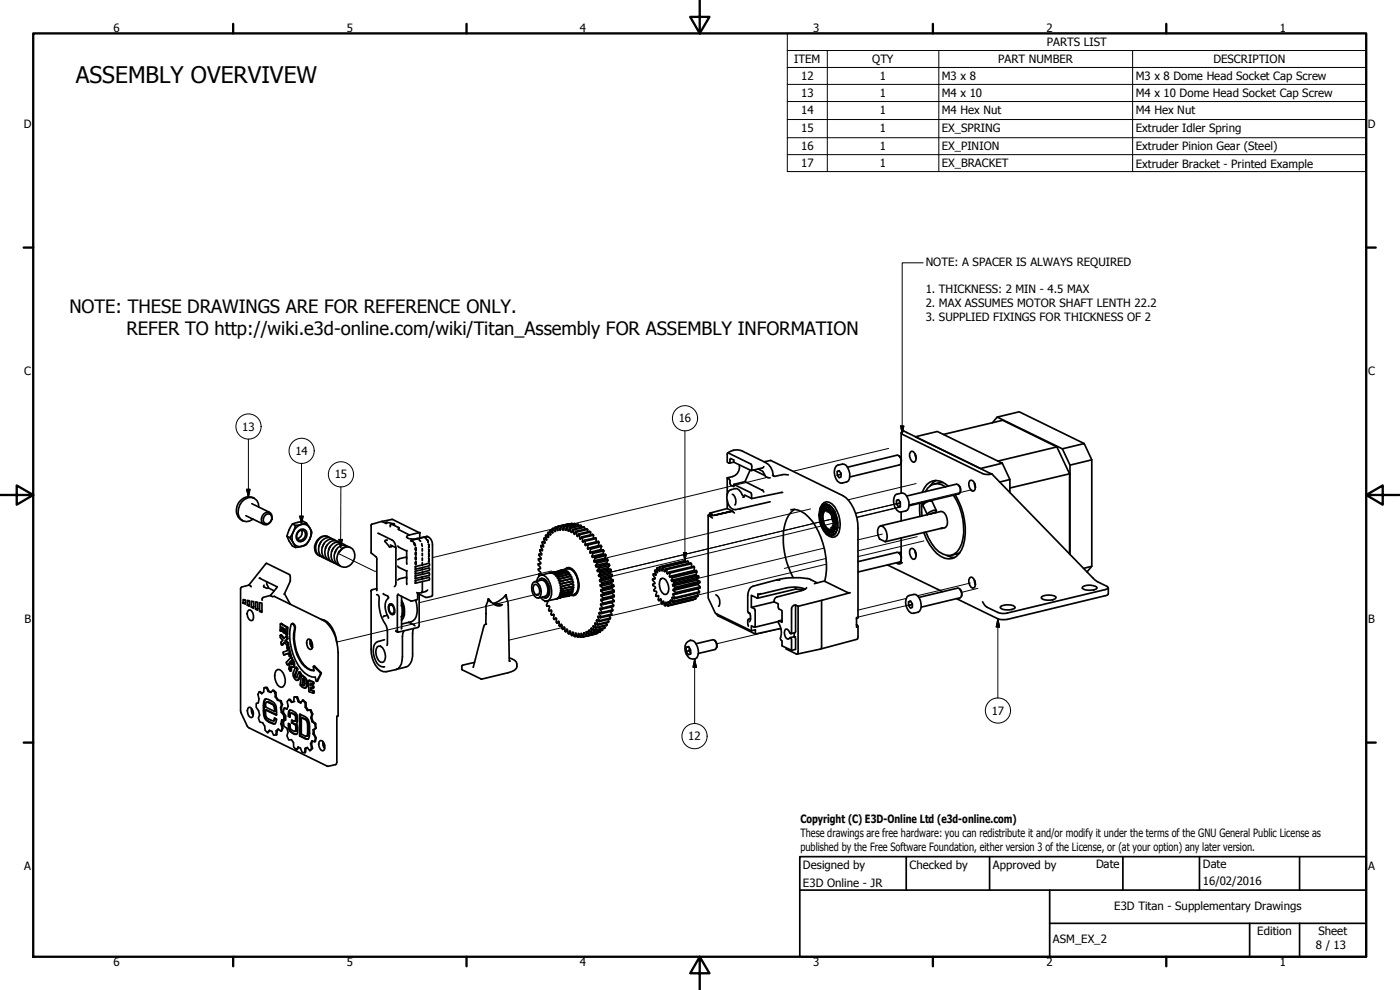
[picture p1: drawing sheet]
<svg xmlns="http://www.w3.org/2000/svg" width="420mm" height="297mm" viewBox="0 0 420 297" stroke-linecap="round" stroke-linejoin="round" font-family="sans-serif">
<!-- layer: Tweak Trail (ISO) -->
<g fill="none" stroke="#000" stroke-width=".3">
<path d="M266.7 134.5l-28.7 6.9M165.7 158.7l-35.9 8.6M230.2 143.2l-57.7 13.9M243.3 152.7l-61.8 14.8M250.1 157l-66.5 15.9M270.2 150.9l-13.4 3.1M270.3 152.1l-13.2 3.2M270.4 152l-13.3 3.2M274 151.2l-1.2 .4M275 145.1l-20.5 4.9M291.7 146.9l-18.8 4.5M100.6 165.6h.1"/>
<path d="M101.5 166l11 5.4 .6-.1M161.9 178.1l-60.8 14.5M165.5 171.3l-39.7 9.5M182.9 171.8l67.1-16.1zM247.4 164.5l-37.9 9M247.9 167.6l-12.5 2.9M248 169.3l-65.1 15.5M264.8 160.3l-7.3 1.7M272 179.6l-14.5 3.5M275.3 161l-17.8 4.3M277.3 162.3l-19.8 4.7M291.2 174.9l-15.9 3.8"/>
<path d="M293.5 176.5l-4.9 1.2M168.9 188.3l-16.2 3.8M234.3 188.6l-19.2 4.6M273.8 181.3l-16.3 3.9"/>
</g>
<!-- layer: Visible (ISO) -->
<g fill="none" stroke="#000" stroke-width=".51">
<path d="M218.3 135.9l7.1 3.3 .2 .7v1.2l-5.4-2.4v-.7l-.9-.4-.2 .1-.2 1.2-.7-.2zM218.4 135.9a4.4 4.4 0 0 1 4.4-.5l6.9 3.3a5.2 5.2 0 0 1 2.5 4M220 135.1h.2M220.2 138.7l-1.3 .3M221.9 139.5a3.3 3.3 0 0 1-3.7 3.9M229.4 138.5l1.9-.3 21.6 10.5a11.6 11.6 0 0 1 4.6 9.8v26.9l-.5 .2M269.8 136.8a1.77 1.77 0 0 1 .6 2.3M270.4 129.8l.9-.5 26.4 12.9-1.5 .2-1.3-.3-24.1-11.8zM270.4 129.9v7.8M270.4 138.9v9.1M273.2 135.6l.4-.2a2.14 2.14 0 0 1 .9 3.2 1.47 1.47 0 0 1-1.5-1.6zM274.6 136.2l.4 1.3"/>
<path d="M274.7 131l6.6-1.5 19.5 9.5-6.5 1.6zM274.8 136.4l.1 .7M283.1 130.4l17.8-4.3 16.3 8 3.8 8.1v24M297.8 126.9l1.5-1.8 19.5 9.6 2.3 4.9v26.8M299.3 125.1l6.6-1.5 19.5 9.5M300.8 139l2.3 4.9-3.1 .7M317.2 134.1l-17.7 4.3M318.8 134.7l6.6-1.6 2.3 4.9M321.1 139.6l6.6-1.6v31.9l-2.5 .6M73.8 154.7l5.4 2.6M75.6 151.1l5.3 2.6M76.2 149.5a3.8 3.8 0 0 0-4.8 1.8 3.8 3.8 0 0 0 1.5 5"/>
<path d="M77.7 152.1a2.59 2.59 0 0 0-1.3-2.6 2.59 2.59 0 0 0-2.9 .3 4.3 4.3 0 0 0-1.2 6 2.68 2.68 0 0 0 3.6 0M79.1 154.2a1.47 1.47 0 0 1 2-.3 1.47 1.47 0 0 1 .5 1.9 1.79 1.79 0 0 1-2.8 1.2 2.12 2.12 0 0 1 .3-2.8zM79.4 154.8l.5-.5 .7-.1 .6 .2a1.71 1.71 0 0 1 .2 1.8 1.71 1.71 0 0 1-1.7 .9 1.46 1.46 0 0 1-.3-2.3zM87.8 157.2l.8 .5M88.6 157.7l3.3-.8 .6 .8a3.1 3.1 0 0 1 .5 4l-.5 .8a3.3 3.3 0 0 1-2.8 1.6l-1.1 .2-1.6-3a9.1 9.1 0 0 0 1.6-3.6zM89 158.2a2.43 2.43 0 0 1 2.9-.8 2.43 2.43 0 0 1 1.4 2.5 3.6 3.6 0 0 1-4.3 3.9 3.5 3.5 0 0 1 0-5.6zM89.5 159.7l.5-.5h1.2a1.62 1.62 0 0 1 .2 2.1 1.62 1.62 0 0 1-2.1 .5l-.3-.7 .1-.7zM89.7 159.2a1.48 1.48 0 0 1 2-.1 1.48 1.48 0 0 1 .3 1.9 1.77 1.77 0 0 1-2.8 1 2.26 2.26 0 0 1 .5-2.8zM90.5 159.1a1.84 1.84 0 0 1-1.3 2.6M91.9 156.9l-.8-.5-3.3 .8-1.1 1.8-.6 1.9 1.7 2.9 .8 .5M111.4 157.7v8M111.7 157.2l-.4 .5"/>
<path d="M115.8 157l-1.2-.6-2.9 .9M116.1 156.7l2.1 .4M116.1 156.6l-.3 .5M117.2 157.3l-.1 .7M117.5 155.8l.3 .1M117.5 157.3l2.1 1M117.5 155.9l-2.9 .5M117.9 155.9l8 4M118.2 157.1l.2 .4M119.5 158.7l3.4 1.8M119.6 158.3l.2 .2M119.7 158.5l.1 .2"/>
<path d="M164.5 159.8l-.2 .1 .4 1.2-.2 .2-.7-.7M165.1 159.6l-.6 .2M165.2 159.1l.1 1.3-.2 .2-.6-.8M165.8 158.9l-.6 .2M165.9 158.5l-.2 .2 .2 1.1-.2 .1-.5-.8M166.6 158.4l-.7 .1M166.8 158.2h-.2l.1 1.2-.2 .1-.6-1M167.4 158v1.1l-.1 .1-.5-1M167.4 158l-.6 .2M167.6 157.9l.4 1.1M167.6 157.9l-.2 .1M168.2 157.8v1.2h-.2"/>
<path d="M168.2 158.9l-.2 .1M168.2 157.8h.3M168.5 157.8l.3 1.1M168.8 158.9h.2M169.1 157.9l-.1 1.1-.2-.1M169.1 157.9h.3M169.4 157.9l.3 1.2M169.9 159l-.2 .1M170.1 158l-.2 1.1h-.2M170.1 158l.1 .1M170.2 158.1l.4 1.2M170.8 159.2l-.2 .1"/>
<path d="M170.9 157.1v.1M170.9 157.1l-3.3 .8M170.9 157.1l-3.5 .9M170.9 158.4l-.1 1-.2-.1M170.9 158.4l.3 .1M171.2 158.5l.2 1.1M171.6 159.6h-.2M171.7 157.1l.1 .1M171.7 157.1l-3.2 .7M171.7 157.1l-3.5 .7M171.9 158.9l-.3 .9-.2-.2M171.9 158.9l.2 .1"/>
<path d="M172.1 159l.2 1.1M172.6 157.1l.1 .3M172.6 157.1l-3.2 .8M172.6 157.1l-3.5 .8M172.8 159.4l-.3 .9-.2-.2M172.8 159.4l.2 .2M173 159.6l.2 1.2M173.5 157.3l.2 .4M173.5 157.3l-3.3 .8M173.5 157.3l-3.4 .7M174.4 157.7l.2 .5M174.4 157.7l-3.2 .8"/>
<path d="M174.4 157.7l-.2-.1-3.3 .8M175.4 158.2l.1 .6M175.4 158.2l-3.3 .8M175.4 158.2l-.3-.2-3.2 .9M176.3 158.9l.1 .7M176.3 158.9l-3.3 .7M176.3 158.9l-.2-.2-3.3 .7M177.2 159.6v.9M177.2 159.6l-3.3 .9M177.2 159.6l-.2-.2-3.3 .8M212.5 154.6v24.8l2.2 4.6 10.8 5.3M212.5 154.6l.5 .3"/>
<path d="M213 154.5v-.5l.8 .4-1.3 .2M213 154.9l.8 .5M214.4 154.6l-1.4 .3M214.4 154.6l5.3-1.3zM218.2 143.4v5M218.2 150v2.6M218.2 152.6l1.5 .7M218.2 152.6l-5.2 1.4M219.7 153.4l.7 .5M219.8 148.3a2.38 2.38 0 0 1 .7 3.2M220.2 145.3l5.1 2.5 .3 1.8M222.9 149.2l.5-.2-.6-.6a2.39 2.39 0 0 0-3-1.7 2.39 2.39 0 0 0-1.6 3.1 3.1 3.1 0 0 0 2.6 3.1l10.3-2.4"/>
<path d="M223.6 144.5l5.1 2.6 .5 .5M225.1 141.1l-1.5 3.4-3.4 .8v.7l-.9-.4-.2-.6a1.22 1.22 0 0 0-.9-1.6M226.1 141l3.6 1.7M227.5 140.7l1.4 .7 .9 1.7 1.3 .3M229.2 140l-.3 .4-3.5 .8M234.9 147.8l-9.3 1.8-2.1-1.1M236.6 142.5a6.8 6.8 0 0 0-4.1 .4l-.7-.3M237.4 153a5.5 5.5 0 0 1 5.3 2.2 23.5 23.5 0 0 1 4.9 19.3l6.8 3.3h.7l-8.5 2.3v14l-.3 .6M238.4 152.8a9.5 9.5 0 0 0-3.3 8.3 24.5 24.5 0 0 0 3 12.2M246.1 152.7a2.16 2.16 0 0 1 1.3-1.9 2.16 2.16 0 0 1 2.3 .4 8.7 8.7 0 0 1 2.1 8.6 2.15 2.15 0 0 1-1.9 1.4 2.15 2.15 0 0 1-2.1-1.1M246.1 156.2l.9 2.5M246.1 156v.2"/>
<path d="M246.1 153.5v2.5M246.1 153.5l.1 .1M246.1 153.5h.1M246.1 153.3v.1M246.1 156.2l.2 .1M246.1 153.4v.1M246.1 155.8h.1M246.1 155.8v.2M246.1 155.8l.1 .1M246.3 153.1l-.2 .2M246.3 153.1v.2M246.3 153.1h.1"/>
<path d="M246.7 151.7a1.85 1.85 0 0 1 2.9 .4 7.8 7.8 0 0 1 1.2 7.9 1.74 1.74 0 0 1-2.8 .3 7.8 7.8 0 0 1-1.8-7.9zM247 158.7l.1 .1M247.1 158.9l.9 1.2 .6 .2M247.1 151.8l-.5 .3-.5 1.2M247.1 151.6v.2M247.1 151.6a1.1 1.1 0 0 1 1.5 .1l.6 .2 1 1.4M247.1 152.4l.5-.3a2.74 2.74 0 0 1 2.7 2.1 5.8 5.8 0 0 1-.1 5.3l-.6 .4a2.71 2.71 0 0 1-2.6-2.2 5.8 5.8 0 0 1 .1-5.3zM247.1 158.8v.1M247.1 158.9l.2 .1M247.1 158.5l-.1 .2M247.1 151.8h.1M247.3 151.5v.3"/>
<path d="M247.3 158.9v.1M247.3 151.5l-.2 .1M247.5 153.3l.9-1.2a1.59 1.59 0 0 0-1.4 1.6 6.2 6.2 0 0 0 1.9 5.7l.6 .3 .6-.1M247.5 153.3l.5-.2a2.56 2.56 0 0 1 2.1 2.1 3.7 3.7 0 0 1-.4 3.5l-.5 .2a3.8 3.8 0 0 1-1.7-5.6zM247.8 153.1l.5-.3a3.6 3.6 0 0 1 2.5 4.3l-.1 .9-.4 .6-.5 .3h-.6l.1 .4M247.9 153.1a1.63 1.63 0 0 1 2.2 1 4.6 4.6 0 0 1 .2 4.4l-1 .4M247.9 152.1a4.4 4.4 0 0 0-.6 5.4 2.93 2.93 0 0 0 2.4 2.3M247.9 152.5l.1 .5M248 151.4l-.7 .1M248.2 153.5a3.2 3.2 0 0 1 1.5 4.6l-.4 .3M248.3 151.4a2.8 2.8 0 0 0-2.2 3.5 6.6 6.6 0 0 0 2.6 5.4h1.5M248.6 151.7l.1 .1"/>
<path d="M248.9 158.9l1.3 .7M248.9 151.7v.1M248.9 152.4l.1 .2M248.9 152.4l.2 .3M249.3 152.7l-1 .1M249.6 154.7l.5 2M250.1 159.2l.3 .1M250.2 153.3h.1M250.3 158.8l-.2 .5-.5 .1M250.3 153.3l.7 1.6 .1 1M250.3 158.9h.1M250.3 158.9l-.6 .1"/>
<path d="M250.3 158.8v.6M250.7 158.6l-.4 .3M250.8 140a2.64 2.64 0 0 1 3.1-.4 4.1 4.1 0 0 1 .7 4.7 2.78 2.78 0 0 1-2.6 .5 3.8 3.8 0 0 1-1.2-4.8zM251.1 155.9l.2 1-.2 1.6M251.1 158.5l-.1 .9-.7 .9M251.1 155.9l.1 .1M251.1 158.5h.1M251.2 158.4h.1M251.2 155.8l-.1 .1M251.3 141.5l.5-.3 .6 .8v1.1l-.6 .3-.5-.8zM251.9 141.3l-.6 .2M252.4 142.3l-1.1 .3"/>
<path d="M254.3 140.2l14.9-3.6a1.74 1.74 0 0 1 .7 2.9l-14.9 3.6M264.2 157.8l18.1-4.3a2.18 2.18 0 0 1 1.9 2.1 1.97 1.97 0 0 1-1.6 2.9M268.9 148.4a2.59 2.59 0 0 1 2.8-.1 4.1 4.1 0 0 1 .7 4.7 2.55 2.55 0 0 1-3.3 0 3.7 3.7 0 0 1-.2-4.6zM269 150.2l.6-.3 .6 .8v1.1l-.6 .3-.6-.9zM269.7 150l-.7 .2M270.2 151l-1.2 .2M270.4 153.7v2.6M272.1 148.8l14.9-3.5a1.74 1.74 0 0 1 .7 2.9l-14.9 3.6M276 151l.1 4M276.7 150.9v3.9M277.9 150.5l-.5 .4-.4 .6M279.3 150.2l.3 .1"/>
<path d="M280.9 144.1l-1.8 1.7M281 153.1l-1.3-2.7a2.52 2.52 0 0 0-2.7 1.3l1.3 2.7a2.97 2.97 0 0 1 2.7-1.3l-.2 .7h-.5l-1 .4M282.3 158.5l.6-.1-17.2 4.1-1.7-.8a3.3 3.3 0 0 1 0-3.8 1.71 1.71 0 0 1 2 1.6 2.86 2.86 0 0 1-.3 3M283.1 144.8l-2.7 .4M283.8 146.1a3.7 3.7 0 0 0-6.1 1.4M284.6 145.8a4.7 4.7 0 0 0-5.6-1.1l-.9 .7-1.4 2.4M286.1 148.6a18 18 0 0 1 2.5 14.6 4.2 4.2 0 0 1-4.5 3.4 7 7 0 0 1-4.5-3.5l-1.7-3.5M286.7 148.4a20.4 20.4 0 0 1 2.4 15.2 5.1 5.1 0 0 1-4.4 4.1 6.5 6.5 0 0 1-4.7-2.9l-2-3.1-.8-1.9M287.6 145.5a1.77 1.77 0 0 1 .6 2.3M291 144.3l.4-.2a2.14 2.14 0 0 1 .9 3.2 1.47 1.47 0 0 1-1.5-1.6zM292.4 144.8l.3 1.4M292.5 145.1l.2 .7"/>
<path d="M297.7 142.2l30.8 31.7 4 2.3-.2 .5-.6 .2-29.4 7a4.3 4.3 0 0 1-2.8-.1l-3.3-1.6-1.3-1.6M303.1 143.9v3.9M321 142.2l-17.9 4.2M74.7 175.6l-2.2 .5-.3 .5 .1 37.3 1.9 4 .5 .5 23.8 11.5 2.2-.5 .4-.7v-13.8h.4v-19.1a12.8 12.8 0 0 0-3.7-9.2l-15.4-7.7-.7 .1-.5-.3M74.7 175.6l.7 .5M74.7 175.6l5.3-6.6 7.1 3.6v1.8l-1.8 3.8M77.9 173.5l5.3 2.6M78.7 179.6v.5M79 179.3l-.3 .3M79.2 175.6v.5l.8 .4 .5-.1 1.8 .9M80 174.5l.1 .8 .5 1.1M81.2 178.7l-2.3 .5"/>
<path d="M83.2 176l-2 2.7M85.3 178.2v.1M85.4 178.2l1.7 3.1M86.1 160.9l.9 .4M96.3 162.5l-.5 1.3M97.3 163l-.6 1.2M98.2 163.5l-.5 1.1M98.3 161.3l-.1-.3a2.9 2.9 0 0 0-3.5 3.1 2.65 2.65 0 0 0 1.9 3M98.9 161.3a2.79 2.79 0 0 0-4.3 1.9l-.2 .7a2.57 2.57 0 0 0 1.5 2.9M99.1 163.9l-.5 1.2M99.8 161.8a2.71 2.71 0 0 0-4.1 2.1 2.91 2.91 0 0 0 1.9 3.7M100.1 164.4l-.6 1.1"/>
<path d="M100.8 162.2a2.53 2.53 0 0 0-3.9 1.6 2.97 2.97 0 0 0 1.6 4.2M101 164.8l-.5 1.2M101.7 165.7h.2a2.45 2.45 0 0 1 3.1-1.5 2.45 2.45 0 0 1 1.4 3.2 3.1 3.1 0 0 1-4.2 2.5 3.1 3.1 0 0 1-.5-4.2zM101.7 162.7a2.9 2.9 0 0 0-4.2 2.8 2.87 2.87 0 0 0 1.9 3M101.9 165.3l-.4 .6M102.6 163.1a2.65 2.65 0 0 0-4 2.2 2.86 2.86 0 0 0 1.8 3.7M103.6 163.6a2.51 2.51 0 0 0-3.9 1.5 3 3 0 0 0 1.6 4.3M104.5 164a2.53 2.53 0 0 0-3.9 1.5 2.97 2.97 0 0 0 1.5 4.3M105.1 164.3l-1.3-.2a2.9 2.9 0 0 0-2.1 1.6M111.3 165.7l.2 .4M111.6 166l1.3 1.1 .2 .5-.1 9.6M111.7 176.9l-.3 .3v17.6a7.8 7.8 0 0 0 2.8 6.4 5.5 5.5 0 0 0 5.8-1.2l.6-1.8 .2-7.3 .4-1.6"/>
<path d="M113 178.4l.5 .1 .2 .5a13.4 13.4 0 0 0 2.2 8.7l.4 1.7-.2 4.3M113.1 176.6l-1.4 .4M113.4 160l4.3 2a2.82 2.82 0 0 1 1.1 2.6v10.7l-.4 .7M115 178.1l1.4 .8 .2 .5a4.7 4.7 0 0 0 0 5.9l-.1 .2M115.7 162.2l-.1 .3 1.2 1.5M116.2 162l-.6 .2M116.6 179.2l-.1 .3M116.8 164.1h.3M117.2 163.5l1.6 .8M117.5 164h.1M117.5 164l-.5 .1M119.4 163.8l.3 .4 2.3 1.1"/>
<path d="M119.4 169.8l.3 .4 2.3 1.2M119.5 178.2l-.2 .6v10.5l.3 .4 6.1-1.6 .1-9.9M120.5 178.9v2.9l.2 .1 .1 .6M122 167.1l-2.1 .5-.5 .3M122 173.2l-2.1 .5-.5 .3M122.1 165.1v4.2M122.1 171.2v4.2M122.9 160.5l-.6 .2-.3 .5a3.3 3.3 0 0 0 3.2 .4M122.9 160.5l2.9-.7 .2 .1v1.5M123.4 162.3l.3-.2 .3 .4-.3-.1M123.4 162.3l.3 .1M124.2 162.8l.3 .3 .2 .7z"/>
<path d="M124.2 163.1l.2 .4M124.7 174.2v.8M124.7 172.8v.8M124.7 171.4v.8M124.7 170v.8M124.7 164.5v.5M124.7 165.9v.5M124.7 167.3v.5M124.7 168.7v.5M124.7 164.2l.2 .6-.1 .4zM124.8 168.5v.9zM124.8 167.1v.9z"/>
<path d="M124.8 165.6v1zM125.1 177.8l.2 .2M125.2 161.6l3.1-.6a2.31 2.31 0 0 1 1.5 2.4l-.1 15.4-1.9 .4-2.5-1.2M125.2 161.6l.1 .1M125.3 178l-.1 1.9-1.6 .4-4-1.8M125.8 161.9l.4 .5M126.6 163.1l.1 .8M126.6 177.8l-1.3 .2M126.7 174.5v2.9l-.1 .4M126.7 173.7l2.1-.5 .1 .3-.1 .5-2.1 .5M126.7 172.3l2.1-.5 .1 .3-.1 .5-2.1 .5M126.7 170.9l2.1-.5 .1 .3-.1 .5-2.1 .5"/>
<path d="M126.7 169.5l2.1-.5 .1 .3-.1 .5-2.1 .5M126.7 164.6v.7M126.7 166v.7M126.7 167.4v.8M126.7 168.8v.7M126.7 170.3v.6M126.7 171.7v.6M126.7 173.1v.6M126.7 174.5l-2 .5M126.7 173.7l-2 .5M126.7 173.1l-2 .5M126.7 172.3l-2 .5"/>
<path d="M126.7 171.7l-2 .5M126.7 170.9l-2 .5M126.7 170.3l-2 .5M126.7 169.5l-2 .5M127.6 161.2l.2 .3-.4-.4-3.8 1M127.8 161.6h.1M128.1 161.9l.4 .9-.2-.8M128.3 177l-.5 .5-1.2 .3M128.7 164.1v.1M128.7 168.3v-.8v.9M128.7 166.9v-.8v.9M128.7 165.5v-.8v.9"/>
<path d="M128.7 164.1l-.1-.9 .1 .9M151.6 178.9l.3-.4 .1 1.1M160 174.9l.4-.4a2.64 2.64 0 0 1 2 3.2l-.1 .8-.8 .9a3.1 3.1 0 0 1-1.5-4.5zM160.2 175.6l.4-.3a2.11 2.11 0 0 1 .9 3.2l-.4 .1a2.41 2.41 0 0 1-.9-3zM160.4 174.5l2-.5a2.18 2.18 0 0 1 1.9 2.2 2.38 2.38 0 0 1-.7 2.7l-2.1 .5M161 174.4l.8-1.6 .6-.3a2.98 2.98 0 0 1 2.6 2.3 5.5 5.5 0 0 1-.2 5.1l-.5 .4h-.7l-1.4-1.1M161.5 169.2v.3l.7 .7v.4l-.7 .1 .8 1.4-.6 .2 .2 .5M161.6 174.3l.4-.6a1.73 1.73 0 0 1 2.3 1.4 4 4 0 0 1-.3 4.2l-.6 .1-.6-.3M161.6 167.7l.6 1.5h-.7M161.8 166.3l-.1 .3 .7 .9-.1 .3-.7-.1M162.1 165l.4 1.5-.7-.2M162.2 172.1h.1"/>
<path d="M162.2 170.5l-.5 .2M162.2 169l-.7 .2M162.3 173.6a1.63 1.63 0 0 1 2 1.1 4.2 4.2 0 0 1 .2 4.4l-.8 .3M162.3 167.6l-.7 .1M162.4 163.7l.4 1.6-.7-.3M162.5 166.1l-.7 .2M162.7 164.8l-.6 .2M162.8 162.5l-.1 .3 .4 1.3-.7-.4M163 163.6l-.6 .1M163.3 161.5l.1 1.6-.6-.6M163.4 162.4l-.6 .1M163.8 160.6l.2 1.5-.7-.6"/>
<path d="M163.9 161.3l-.6 .2M164.5 160.5l-.7 .1M165 171.9l-2.6 .7M166.1 171.7l-1.1 .2 .7-.1M166.7 171.6l-1.2 .3 1.6-.1M166.7 171.6l2.8-.6-2.4 .8M166.7 171.6l-.6 .1M166.9 172h.7M166.9 172l.1 .1M166.9 179.7l-2.7 .6M167.1 171.8l-1.2 .3 1-.1M167.4 172.5h.1"/>
<path d="M167.5 171.4l1.6-.5-2.8 .8M167.6 172l-1.2 .4 1 .1M167.8 173h.1M167.9 179.4l-1 .3 .7-.3M168 172.4l-1.2 .4 1 .2M168 172.4l-.6 .1M168.1 171.2l-.4 .2M168.2 173.6v.1M168.3 179.1h.1M168.4 172.9l-.6 .1M168.5 172.9l-1.2 .4v.2l.9 .1M168.5 172.9l1.9-.5 .6-.1 .3 .3-1.3 .6-1.8 .4"/>
<path d="M168.5 179.1l-.6 .3M168.5 179.1l-.5 .3M168.5 174.3v.1M168.6 178.6l-.1 .1M168.7 175.1h.1M168.8 171.7l1.3-.5h-1.1l-1.9 .6M168.8 171.7l-1.2 .3M168.8 178v.1M168.8 171.7a1.55 1.55 0 0 1 1.7-.2l-1.3 .6M168.8 178.9l-1.5 .6 .6-.1M168.8 178.9l-.5 .2M168.9 171l1.5-.4a2.9 2.9 0 0 1 2.6 2.2 5.4 5.4 0 0 1-.2 5.2l-.6 .4-1.5 .3"/>
<path d="M168.9 175.9h.1M168.9 177.4v.1M169 176.6v.1M169 171.2h.1M169.2 178.4l1.9-.4 .9-.5a8.5 8.5 0 0 0-4 1v.2l.6-.1M169.2 178.4l-1.6 .7h.7M169.2 178.4l2.5-.4-.4 .4-1.2 .1M169.2 178.4l-.6 .2M169.2 172.1l-1.2 .3M169.3 172.1l1.3-.3 .3 .1-.1 .3-2.4 .7M169.4 171.4h.1M169.5 177.2l-1.4 .6 .1 .3 .6-.1"/>
<path d="M169.5 177.2l2.6-.3-.8 .6-2.5 .5M169.5 177.2l-.6 .2M169.5 178.9h.5M169.5 170.8a1.69 1.69 0 0 1 2.8 .4 6.8 6.8 0 0 1 1 6.6l-.5 .7-.7 .2-.7-.1M169.7 178.9l1.3-.2-2.9 .6M169.7 178.9l-1.2 .2M169.9 171.8v.1M170.1 178.5l1.3-.1-1.7 .5M170.1 178.5l-1.3 .4M170.3 173.9a1.3 1.3 0 0 0 1.3-.6v-.2a5.4 5.4 0 0 0-3.4 .6l-.4 .1-.2 .3 .3 .3 .6-.1M170.3 173.9l-1.8 .5-.7 .4 .3 .3h.6M170.3 173.9l1.3-.2 .3 .3-.2 .3-1.1 .4"/>
<path d="M170.3 173.9l-1.8 .4M170.3 172.3l.1 .1M170.4 178.8h.1M170.6 174.7l-1.2 .3a1.05 1.05 0 0 0-1.3 .6l.2 .3h.6M170.6 174.7l1.5-.1-.3 .5-1.1 .3M170.6 174.7l-1.9 .4M170.7 175.4l-2.6 1 .2 .2h.7M170.7 175.4l1.3-.1 .2 .3-.3 .3-1.1 .3M170.7 175.4l-1.8 .5M170.7 173h.1M170.8 176.2l-2.6 1 .1 .2h.6M170.8 176.2l1.2-.1 .2 .2a1.46 1.46 0 0 1-1.4 .6l-1.3 .3"/>
<path d="M170.8 176.2l-1.8 .4M171 173.7v.1M171.3 174.5h.1M171.3 177.5h.1M171.4 175.2v.1M171.4 176.8h.1M171.4 176.1h.1M172.5 160.1h-.2M173.4 160.7l-.2 .1M173.7 160.2l-.3 .8-.2-.2M173.7 160.2l.2 .3M173.9 160.5l.1 1"/>
<path d="M174.4 161.5h-.4M174.6 161.1l-.4 .7-.2-.3M174.6 161.1l.2 .2M174.8 161.3v1.1M175.3 162.4h-.5M175.5 162.1l-.5 .6-.2-.3M175.5 162.1l.1 .3M175.6 162.4v1M176.2 163.3l-.6 .1M176.3 163.2l-.5 .5-.2-.3M176.3 163.2l.2 .3M176.5 163.5l-.2 1"/>
<path d="M177 165.7l.2 .3 .6-.3M177 164.5l-.5 .3-.2-.3M177 164.5l.2 .3M177.2 164.8l-.2 .9M177.7 166.9l.1 .3 .6-.1M177.8 165.7l.1 .3M177.9 166l-.2 .9M178.1 160.6v.9M178.1 160.6l-3.3 .7M178.1 160.6l-.2-.3-3.3 .8M178.2 168.3l.2 .3h.7M178.4 167.1l.2 .4"/>
<path d="M178.6 167.5l-.4 .8M178.8 169.7l.1 .3M178.9 170l.7 .1M178.9 161.6v1M178.9 161.6l-3.3 .8M178.9 161.6l-.1-.3-3.3 .8M179.1 168.6l.1 .4M179.2 169l-.4 .7M179.3 171.1v.3M179.3 171.4l.7 .2M179.6 163.8h.1M179.6 163.8l-3.3 .7"/>
<path d="M179.6 170.1l.1 .4M179.6 172.6l.1 .3M179.7 172.9l.7 .3M179.7 170.5l-.4 .6M179.8 162.7l-.2-.3-3.3 .8M179.8 162.7l-.2 1.1M179.8 162.7l-3.3 .8M180 174v.4M180 174.4l.7 .4M180 171.6l.1 .4M180.1 175.5l.1 .4M180.1 172l-.5 .6"/>
<path d="M180.2 175.9l.7 .5M180.3 164.9l.1 .2M180.3 164.9l-3.3 .8M180.3 177.3l.7 .6M180.4 178.8l.6 .6M180.4 173.2l.1 .4M180.5 173.6l-.5 .4M180.5 163.9l-.2 1M180.5 163.9l-3.3 .9M180.5 163.9l-.2-.3-3.3 .9M180.7 175.2l-.6 .3M180.7 174.8v.4"/>
<path d="M180.9 176.8l-.6 .2v.3M180.9 166.2l.2 .3M180.9 166.2l-3.2 .7M180.9 176.4v.4M181 177.9v.4l-.6 .1v.4M181 179.8h-.6v.4M181 179.4v.4M181.2 165.3l-.3 .9M181.2 165.3l-3.3 .7M181.2 165.3l-.2-.3-3.2 .7M181.5 167.5l.2 .3M181.5 167.5l-3.3 .8"/>
<path d="M181.7 167.8l-3.3 .8M181.7 166.4l-3.3 .7M181.7 166.4l-3.5 .8M181.7 166.4l.2 .3M181.9 166.7l-.4 .8M181.9 166.7l-3.3 .8M182.1 168.9l.1 .3M182.1 168.9l-3.3 .8M182.2 169.2l-3.3 .8M182.2 169.2l.6 .1M182.3 167.8l-3.2 .8M182.3 167.8h-.6"/>
<path d="M182.3 167.8l.1 .3M182.4 168.1l-.3 .8M182.4 168.1l-3.2 .9M182.5 170.3l.1 .4M182.5 170.3l-3.2 .8M182.6 170.7l-3.3 .7M182.6 170.7l.7 .2M182.8 169.3l-3.2 .8M182.8 169.3l.1 .4M182.9 171.8l.1 .3M182.9 171.8l-3.3 .8M182.9 169.7l-.4 .6"/>
<path d="M182.9 169.7l-3.2 .8M183 172.1l-3.3 .8M183 172.1l.7 .3M183.2 173.2l.1 .4M183.2 173.2l-3.2 .8M183.3 173.6l-3.3 .8M183.3 173.6l.7 .4M183.3 170.9l-3.3 .7M183.3 170.9l.1 .3M183.4 171.2l-.5 .6M183.4 171.2l-3.3 .8M183.5 174.7v.4"/>
<path d="M183.5 174.7l-3.4 .8M183.5 175.1l-3.3 .8M183.5 175.1l.6 .5M183.6 176.2v.4M183.6 179.4l-3.2 .8M183.6 179.2v.2M183.6 179.4l.7 .8M183.6 176.6l-3.3 .7M183.6 176.6l.7 .6M183.7 177.7v.3M183.7 178l-3.3 .8M183.7 178l.6 .7"/>
<path d="M183.7 172.4l-3.3 .8M183.7 172.4l.1 .4M183.8 172.8l-.6 .4M183.8 172.8l-3.3 .8M184 174l-3.3 .8M184 174v.4M184 174.4l-.5 .3M184 174.4l-3.3 .8M184.1 175.6l-3.2 .8M184.1 175.6l.1 .3M184.2 175.9l-3.7 1.1M184.2 175.9l-3.3 .9"/>
<path d="M184.3 177.2l-3.3 .7M184.3 177.2v.3M184.3 178.7v.4l-3.3 .7M184.3 177.5l-.2 .1M184.3 177.5l-3.5 .9M184.3 178.7l-3.3 .7M195.9 173.7l-.1 .3 .7 1.1-.6 .2 .1 .4 .7 .4v.4l-.5 .5 .1 .3 .7 .1 .1 .3-.3 .8 .1 .4 .6-.2v1.2l.2 .3M196.1 172.2l-.1 .4 .6 .9M196.5 175.1h-.2M196.6 171.1l-.1 .2 .4 1.2-.1 .1-.7-.4M196.6 173.5l-.1 .3-.6-.1M196.6 173.5l-.7 .2"/>
<path d="M196.7 172.1l-.6 .1M197.2 170.9l-.6 .2M197.3 170.4l-.2 .1 .1 1.3-.6-.7M197.6 178.7l-.6 .2M198 170.1l.1 1.1-.2 .1-.6-.9M198 170.2l-.7 .2M198.2 170l.4 1.2M198.2 170l-.2 .1M198.2 173.8l.6-.3a3.2 3.2 0 0 1 1.5 4.6l-.5 .3a2.21 2.21 0 0 1-1.8-2.2l-.1-1zM198.8 171.1l-.2 .1M198.9 170.2l-.1 1h-.2M198.9 170.2h.2"/>
<path d="M199.1 170.2l.3 1.2M199.6 171.4h-.2M199.9 170.7l-.3 .8-.2-.1M199.9 170.7l.3 .2M200.2 170.9v1.1M200.5 171.9l-.3 .1M200.9 171.6l-.6 .6-.1-.2M200.9 171.6l.1 .3M201 171.9v1.3l.6-.2 .2 .3M201.5 174.1l.1 .3M201.6 174.4l.6 .1M201.7 179.4l.1-.2 .6 .4"/>
<path d="M201.7 179.4l.4 1.1M201.8 173.3l-.3 .8M201.9 175.4v.4M201.9 175.8l.7 .4M202 179.4h-.3M202 178.4l.6 .9M202.1 177.2l.7 .6M202.2 174.5l.2 .4M202.4 174.9l-.5 .5M202.6 179.3l-.2 .3M202.6 176.2l.1 .4M202.7 176.6l-.6 .2v.4"/>
<path d="M202.8 177.8l-.1 .4-.6-.1-.1 .3M205.5 168.3l-7.3 1.7M205.7 168.5l-.2-.2-7.5 1.8M206.6 168.5l-7.5 1.7M206.7 169.1l-.1-.6-.3-.1-7.4 1.8M207.5 169.1l-7.3 1.8M207.6 170l-.1-.9-.2-.2-7.4 1.8M208 179.9l-7.4 1.9M208.3 171.2l-7.4 1.8M208.3 171.4l.1-1.2-.2-.3-7.3 1.7M208.4 170.2l-7.4 1.7M208.7 179.2l.2 .4-.3 .2-7.4 1.7"/>
<path d="M208.9 179.6l-7.5 1.8M208.9 172.4l-7.4 1.7M208.9 171.2l.3 .4-.3 .8 .1 .3 .6 .1 .1 .4-.5 .5 .1 .3 .7 .4 .1 .4-7.9 2M209 172.7l-7.4 1.7M209 171.2l-7.5 1.8M209.2 171.6l-7.4 1.7M209.2 178l.3 .7-.1 .3-7.4 1.8M209.2 173.7l-7.3 1.7M209.3 174l-7.4 1.8M209.4 176.6l.5 .9v.3l-7.5 1.8M209.4 175.1l.7 1v.4l-8.1 1.9M209.5 178.7l-7.4 1.8"/>
<path d="M209.5 175.4l-7.4 1.8M209.6 172.8l-7.4 1.7M209.7 173.2l-7.3 1.7M209.9 177.5l-7.3 1.8M210 174.4l-7.4 1.8M210.1 174.8l-7.4 1.8M210.1 176.1l-7.3 1.7M214.8 178.5a2.44 2.44 0 0 1 .8 3.4M228.2 178.1l-.4 .3-.3-.2-.1 1.2-1.9-.8v3.6l.9 .4 .2 .6v4.7l-.2 .3-.9-.4v1.5M233.2 174l-7.2 1.9a2.46 2.46 0 0 0-1.6 2.7v4.9l.2 .4 .5 .2M233.2 174l.8 .1M238.7 176.8l2.5 .2"/>
<path d="M238.7 176.8l-11.4 2.7M238.8 176.2l-.1 .6M241.6 176.8a10 10 0 0 0-5.6-.4l-8.2 2M242.1 176.3l-.4 .4-1.2 .5-7.3 1.9-.6 .4-.2 1.1 1.2 .6v1.3l1.1 .7v3.5l-.8-.4-.3 .3a6.4 6.4 0 0 1 .7 5.2l.4 .5v1.5l2.9 1.3v-3.2l-.5-.6-.4 .5a1.95 1.95 0 0 1-.9-3 1.69 1.69 0 0 1 1.4 1.3l.4-.3v-7.1a1.19 1.19 0 0 1 1.2-1.2l.7 .4M243.3 173.9l1.9 1M243.3 173.9a19.8 19.8 0 0 0-10.1 .1M247.5 174.3l-3.1 .8M248.6 160.3l.1 .2M248.7 160.5h.2M248.7 160.2l-.1 .1M248.9 160.3v.2M249.2 160.4l-.3 .1"/>
<path d="M250.2 160.3h.1M250.2 160.1v.3l-.5 .2-1-.1M250.3 160.1l.1 .1M257.5 168.5l11.7-2.8a1.74 1.74 0 0 1 .7 2.9l-12.4 3M266.4 169.5l16.5 8M269.8 166a1.77 1.77 0 0 1 .6 2.2M270.4 168l-.1 .8M270.4 161.4v5.4M270.4 165.7l-.7 .1M270.4 166.4l-.1 .1M270.8 168.8a1.31 1.31 0 0 1-1.8 .1M272.2 179.1a3.6 3.6 0 0 1 2.6-.7 3.8 3.8 0 0 1 1.2 5 3.2 3.2 0 0 1-2.6 .5 3.8 3.8 0 0 1-1.2-4.8z"/>
<path d="M273.2 164.7l.4-.2a2.14 2.14 0 0 1 .9 3.3h-.4a2.46 2.46 0 0 1-.9-3.1zM274.6 165.3l.4 1.3M274.8 165.6l.1 .7M275.8 179.2l11.6-2.7a1.81 1.81 0 0 1 .7 2.9l-11.6 2.8M284.2 166.7l2.2 .6M288 176.7a2 2 0 0 1 .5 2.2M288.1 165.8l-2.6 .8M291 173.4l.4-.2a2.14 2.14 0 0 1 .9 3.2l-.5 .1a2.32 2.32 0 0 1-.8-3.1zM292.4 174l.3 1.3M292.5 174.3l.2 .6M312.6 179.1a4.7 4.7 0 0 1 4.3 0v.3a3.8 3.8 0 0 1-4.4 0zM324.9 176.1a4.2 4.2 0 0 1 4.2 0l.1 .4a4.2 4.2 0 0 1-4.5 0z"/>
<path d="M327.7 169.9l-1.5 1.7M332.6 176.3v1.9l-.4 .4-30.6 7.3-2.1-.2-12.4-6.1M73.7 180.8l-.7 .2v-1.1l.7 .1v1.3l-.7-.3M74.6 183.1a1.4 1.4 0 0 1 1.5 1.6l-.2 1.3-.4 .2a2.06 2.06 0 0 1-.9-3.1zM74.9 181.4l-.7 .2 .7 .3v-1.6l-.7-.2v1.5M76.1 182l-.7 .2 .7 .3v-2l-.7-.1v1.8M77.3 182.6l-.6 .2 .6 .3v-2.4l-.6-.1v2.2M78.6 183.2l-.7 .2v-2.6l.7 .2v2.8l-.7-.4M84.1 187.2l2 1.1-.1 2.1-.3-.4v-1.1l-.3-.3-.1 1.1-.3 .1v-1.3l-.5-.4v1.2h-.4zM84.1 190.5h.4l.8 1M84.2 187.1h.3l1.9 1.2-.1 1.9-.3 .2M84.7 188.3v.9l-.3 .2"/>
<path d="M85.4 192.8l-.9 .7M85.6 192.3l.5-.5-.1-.9-.8 .7-1.1-1v.6l.7 .9-.5 .7 .2 .7 .8-.8 1 1-.1-.8-.6-.6 .3-.1 .7 .8v.7h-.3M85.6 188.8v.9l-.3 .2M85.9 190.9h.3l.2 .8-.5 .5M86.3 194l.8 2.7-.2 .3M86.3 194l.4 .2 .7 2.4-.5 .4M86.3 194l-.2 .4 .3 .8-1.5 .5 .3 .8 1.4-.5 .3 1M86.6 196l-1.4 .5M86.8 199.1l-.5 .3M87 198.7l.4-.4 .2 .9-.4-.6zM87 198.7l.4 .6h.2M87.2 197.3l.9 1.8a.78 .78 0 0 1-.3 1l-.5-.2-.2 1.4-.4-.5 .2-1.6-.2-.2-.5 .4-.3-.6z"/>
<path d="M87.2 197.3h.4l.7 1.6a.82 .82 0 0 1-.5 1.2M87.4 198.4l-.2 .2M87.5 187.2a1.12 1.12 0 0 1 .9 1.5 12.9 12.9 0 0 0 3 11.3l1.9 1.2h.9v-1.3l1.9 2 .1 .3-1.1 2.2-.5-1.2a5.9 5.9 0 0 1-5.1-3.6 15.5 15.5 0 0 1-2-12.4zM87.6 187.1h.2a1.25 1.25 0 0 1 .8 1.5 12.7 12.7 0 0 0 3.6 11.8l1 .6 1 .2M92.4 191.8a1.39 1.39 0 0 1 1.4 1.6l-.2 1.3-.4 .2a2.11 2.11 0 0 1-.8-3.1zM93.1 193.2l.1 .2M93.2 191.9a2.41 2.41 0 0 0 .5 2.5l-.5-1.6v-.8l.6 2.3M93.3 192.1l.5 2.1M94.1 199.9h.3l2.1 2-1.2 2.4-.3 .2M96.4 185.9a6.2 6.2 0 0 1 4.4 5.4l.3 1.5M113.2 194.1l.5-.2a2.18 2.18 0 0 1 1.9 2.2 2.13 2.13 0 0 1-.8 2.6 2.18 2.18 0 0 1-1.9-2.1l-.1-1zM115.4 191.9l-2.1 .6a3.4 3.4 0 0 0-1.1 4.3l.5 1.4a2.59 2.59 0 0 0 2.4 1.9"/>
<path d="M116.3 184.6l-1 .2-.3 .3M116.7 181.5l.3-.3a2.15 2.15 0 0 1 1.2 3.1l-.5 .2a2.19 2.19 0 0 1-1-3zM116.9 181.7l.3-.2a1.71 1.71 0 0 1 .9 2.4l-.4 .2a1.75 1.75 0 0 1-.8-2.4zM117.5 181.3l-.4 .2M117.7 184.1l.5 .1M117.9 181.5l-.4-.2-.5 .3M118.4 183.8l-.5 .5-.4-.2M118.8 189.2l.6 .5M118.9 189.5h.2M120.5 181.5l.3 .3v2.3M120.5 180.8a3.6 3.6 0 0 1 .3 3.5M120.5 180.6a3.8 3.8 0 0 1 .3 3.9"/>
<path d="M120.5 180.1a6.1 6.1 0 0 1 .5 5.4l-.4 .5M120.5 181.1l.3 .6M120.5 185.9h.2M120.7 184.9l-.2 .3M120.8 184.1l-.3 .9v3.7M120.8 184v.7l-.3 .4M121.3 184.3l-.5 .4M122.6 186.7l1.9 1.1M124.1 188.6l-.3 1.5v6.1a3.8 3.8 0 0 1-2 3.9l-2.9 .7M124.7 180.1a6.7 6.7 0 0 1-.2 5.6l-1.1 .8-2.9 .7M138.6 199.9v.7M142.4 198.7l-3.5 .9-.3 .4"/>
<path d="M145.9 181.8l-.1 5.5M145.9 181.8h.1M146 187.2l-.6 .3-.2 .6-3.2 12.1M146.5 180.3l.1-.6 .1 .1a3.4 3.4 0 0 0 3.7 1.9l.3-.3M147.2 180.6l-.6-.9-.7 2.1M147.9 181l2-.8 2-1.7 .6 3.1 .3 16.8M148.3 181.3h1.6l.6 .3M152.8 197.4a2.4 2.4 0 0 1 2.3 2.5 1.88 1.88 0 0 1-1.6 1.6l-9.2 2.2M163.5 180.3l.1 .2 .6-.1-.1 1.5 .7-.1 .2 .3-.3 .9 .1 .3M164.8 181.8h-.3M164.8 183.3l.6-.2 .2 .2-.2 1 .1 .3M165.5 183.1l-.7 .2"/>
<path d="M165.5 184.6l.6-.3 .2 .2-.2 1 .2 .4M166.2 184.5l-.7 .1M166.3 185.9l.5-.6 .3 1.6M167 185.7l-.7 .2M167.1 186.9l.5-.5 .2 .2v1.1l.2 .2M167.8 186.8l-.7 .1M168 187.9l.4-.7 .3 .3v1.1l.2 .2M168.7 187.8l-.7 .1M168.9 188.8l.4-.7 .2 .2v1.1l.3 .1M169.5 188.6l-.6 .2M169.8 189.5l.3-.8 .4 1.3 .3 .2M170.4 189.4l-.6 .1"/>
<path d="M170.8 190.2l.2-.9 .6 1.4M171.3 190l-.5 .2M171.6 190.7l.2-1h.3l.2 1.2 .3 .1M172.2 190.5l-.6 .2M172.6 191l.1-1.1 .6 1.2h.2M173.2 190.8l-.6 .2M173.5 191.1v-1.1l.7 1.2h.2M174.1 191l-.6 .1M175 191.1l-.6 .1M175.3 191.1h-.3l-.4-1.1h-.2v1.2M176.1 190.8l-.2 .1-.5-1h-.2l.1 1.2M176.7 190.5l-.6-1-.1 .1 .1 1.2"/>
<path d="M176.7 189.2l.1-.1 .6 .8M176.7 189.2l.1 1.2M176.8 190.4l-.1 .1M176.9 189.2h-.2M177.4 188.6l.1-.1 .6 .8M177.4 188.6l.2 1.2M177.6 188.6h-.2M177.6 189.8l-.2 .1M178 187.9l.1-.1 .7 .7M178 187.9l.3 1.2M178.2 187.9h-.2M178.3 189.1l-.2 .2"/>
<path d="M178.5 190.2v.1M178.5 187.1l.1-.2 .7 .7M178.5 187.1l.4 1.2M178.8 187.1h-.3M178.9 188.3l-.1 .2M179 186.2l.1-.2 .7 .5M179 186.2l.5 1.1M179.3 190l-4 1.1M179.3 190l-3.2 .8M179.3 189.9v.1M179.3 186.1l-.3 .1M179.5 185.2v-.3l.7 .4"/>
<path d="M179.5 185.2l.4 1M179.5 187.3l-.2 .3M179.8 185.1l-.3 .1M179.8 184.1l.1-.3 .6 .3M179.8 184.1l.5 .9M179.9 186.2l-.1 .3M180.1 189.3v.3M180.1 182.8l.6 1M180.1 189.6l-3.4 .9M180.1 189.6l-3.3 .8M180.2 183.9l-.4 .2M180.3 181.5l.5 .9"/>
<path d="M180.3 185l-.1 .3M180.4 180.2l.6 .8M180.6 182.7l-.5 .1M180.7 183.8l-.2 .3M180.8 188.6v.4M180.8 182.7l-.7-.2v.3M180.8 189l-3.4 .9M180.8 189l-3.2 .8M180.8 182.4v.3M181 181.3l-.7-.1v.3M181 181v.3M181.4 187.8l.1 .5"/>
<path d="M181.5 188.3l-3.4 1M181.5 188.3l-3.2 .8M182 186.9l.2 .5M182.2 187.4l-3.3 .9M182.2 187.4l-.1 .3-3.3 .8M182.5 185.9l.2 .6M182.7 186.5l-.1 .2-3.3 .9M182.7 186.5l-3.2 .8M182.9 184.7l.3 .7M183.2 185.4l-.1 .3-3.3 .8M183.2 185.4l-3.3 .8M183.2 183.4l.4 .9"/>
<path d="M183.4 182.1l.5 .9M183.5 180.8l-3.2 .7M183.5 180.7v.1M183.5 180.8l.6 .8M183.6 184.3l-.1 .3-3.3 .7M183.6 184.3l-3.3 .7M183.9 183l-.1 .3-3.3 .8M183.9 183l-3.2 .8M184.1 181.6v.4l-3.3 .7M184.1 181.6l-3.3 .8M184.3 180.2v.3l-3.3 .8M184.3 180.2l-3.3 .8"/>
<path d="M197.7 180.2l.5-.6 .2 .3v1.1l.3 .2M198.4 180.1l-.7 .1M198.7 181.2l.3-.9 .4 1.4h.2M199.3 181l-.6 .2M199.6 181.7l.2-1h.2l.4 1.1h.2M200.3 181.6l-.7 .1M201.2 180.2l.2-.1 .6 .7M201.2 180.2l.2 1.2M201.2 181.5l-.5-.9h-.2l.1 1.2M201.4 180.1l-.2 .1M201.4 181.4l-.2 .1M202.1 180.5l-.1 .3"/>
<path d="M205.9 194.2l.7-.2 .7 1v1.2l-.7 .3-.7-1.1zM206.1 192.8a1.61 1.61 0 0 1 1.5-.7 1.61 1.61 0 0 1 1.3 1.1 4.2 4.2 0 0 1 .2 4.2 2.27 2.27 0 0 1-3.4-2 2.74 2.74 0 0 1 .4-2.6zM206.7 194l-.8 .2M206.8 195.2l.5 .6M206.8 195.2l-.9 .2M206.9 194.4l-.1 .8M208.9 193.2l5-1.3a1.81 1.81 0 0 1 .7 3l-5.1 1.2M214.5 192.1l.2 .2a1.82 1.82 0 0 1 .3 2.1M215 184.1l.5 .7 11.2 5.4M224.9 183.8a2.86 2.86 0 0 1 0 2.7M225.2 185.5l-.7 .4-.1 .3 .2 1.7M225.5 189.3l1.2-.3v1.2"/>
<path d="M232.3 180.6l-6.8 1.6M233.6 186.5l-7.1 1.7M234.3 188.6l-7.6 1.6M234.7 186l-1 .3M237.1 191.3l1.3-.2 .4 .6v3.2l-1.2 .2M238.3 189.9v1.2M238.8 181.5v8l-.2 .4-1.2 .2M239.5 181.9v14.1l-.2 .3-.3-.1-3-1.5v-.3M246.6 180.1l-7.1 1.8M257 187.4l.5 .4v3.3l-.1 .5-.2 .2-10.9 2.9-7.1 1.6M257 185.3v2.9M272.7 180.6l.5-.3 .6 .9v1l-.6 .3-.5-.8z"/>
<path d="M273.3 180.4l-.6 .2M273.8 181.4l-1.1 .3M300.3 182a4.5 4.5 0 0 1 4.2 0l.2 .4a4.1 4.1 0 0 1-4.5-.1zM74.6 212.3a1.39 1.39 0 0 1 1.4 1.6l-.2 1.2-.4 .2a2.11 2.11 0 0 1-.8-3zM75.4 212.8l.7 1.2M75.5 212.6l-.1 .7 .6 1.4M78.7 208l-.7-.5-.2 .1-.4 .7 .3 1.4-.2 1.2-.6 .2v1.2l.7 .9 .3 1.4-.4 .8 .5 1.2 .8 .2 .6 1.1 .2 1.2 .7 .7 .7-.6M79.4 215.4a3.4 3.4 0 0 0 3.2 1.7l.4-1.3-.6-.4-.2 .8M79.7 213l3.3 1.6v-.9a3.2 3.2 0 0 0-3.6-3.8 9.3 9.3 0 0 0 0 5.5M79.7 215.4l.4 .7 .8 .5 1.6 .6M79.7 215.4h-.3M79.8 209.7l-.1 .2a9.7 9.7 0 0 0-.2 5.1l.2 .4"/>
<path d="M79.9 206.3l.6 1.1h.2l-.5-1.1-1 .1M80 210.7a2.38 2.38 0 0 1 2.6 2.7l-2.9-1.3a1.36 1.36 0 0 1 .4-1.4 2.3 2.3 0 0 1 2.3 2.8M80.2 206.3l-1 .1-.1 1.2-.6 .5-.7-.5M80.5 207.4l.8 .4 .8-.7 .7 .7M80.7 207.4l.6 .2M81.9 207.1l.6 .7h.3l.1 1.2-.3 .1-.1-1.3M82.4 216.1l-.4 .2M82.4 216.1l-.2 .1M82.6 215.6l-.2 .5M82.6 209.1l.7 1M82.9 201.2l.4-.3a2.11 2.11 0 0 1 2 1.9 2.49 2.49 0 0 1-.8 3.4 3.6 3.6 0 0 1-1.6-5zM82.9 209l.6 1"/>
<path d="M82.9 219.3l.3-.1-.1 1.3h-.3l-.7 .1-.5-1.2-.8-.3-.5 .7M82.9 219.3l-.1 1.2M83 214.4l-3.1-1.4h-.2a2.41 2.41 0 0 0 2.5 3.2M83.3 210.1l1 .1 .5 1.2M83.3 210.1l1 .1M83.6 218.9l-.4 .3M84.1 210.3l.4 1.1h.3l-.3 .9h-.3l.3-.9M84.2 212.3l.3 1.4M84.3 217.2h.3l.3 1.3M84.3 217.2l.4 1.4M84.5 213.7l.7 .9h.2v1.2M84.5 213.7h.2l.7 .9"/>
<path d="M84.5 212.3l.2 1.4M84.5 216.1l-.2 1.1M84.7 218.6l.2-.1-.4 .8-.2 .1-.8-.7-.6 .6M84.7 218.6l-.4 .8M84.8 216l-.2 1.2M85.2 214.6v1.3l.2-.1-.9 .3 .7-.2M85.3 212.5l.9 .1M86.6 214.9l.5 .1M86.7 213.3a1.64 1.64 0 0 1 2.3 1l.3 1a1.9 1.9 0 0 1-.4 1.8 3.8 3.8 0 0 1 .2 3.2 2.48 2.48 0 0 1-2.5-3.3l.5 .3a1.53 1.53 0 0 0 1.6 2 1.63 1.63 0 0 0-1.2-2.4v-.9l1.1 .4a1.56 1.56 0 0 0 0-1.6 1.56 1.56 0 0 0-1.4-.8l-.1 1.2-.5-.3zM86.7 209.9l.3-.1 .7 .8M86.8 217.2a2.49 2.49 0 0 0 2.2 3.1M86.9 218.4l-.3 .1"/>
<path d="M87.1 213.1l-.4 1.8M87.1 213.1l-.2 .1M87.1 213.1h.1M87.2 214l.9 .1 .7 .5M87.5 200.1l-.1 1.1-.3 .1M87.8 216.1v.7l-.3 .1M87.8 216.8a1.59 1.59 0 0 1 1.2 2.3M88.3 209.2h1h-.3M88.6 200.3l.5 .6-.6 1.7 .1 .6h.4l.7-1.5 .4 .5-.6 1.6-.3 .3a2 2 0 0 1-1.1-2.4zM88.7 200.3l.3-.1 .3 .5-.6 1.7v.5l.3 .3M88.8 214.6v1.7M88.8 216.3l-.3 .1"/>
<path d="M88.8 216.3l-.2 .1M88.8 214.6l-.2 .1M89 219.3h-.3M89 219.1l-.4 .3M89 219.1h-.2M89.3 209.2l.5 1.3-.3 .1M89.5 210.6l.7 .3 .6-.8 .8 .8v1.3M89.5 210.6l-.5-1.4h-.7l-.2 1.3-.6 .2-.8-.8-.5 .6 .3 1.4-.4 .9-.8-.3-.3 1.2a3 3 0 0 1 .7 2.3l-.7 .5 .2 1.4 .9 .6 .3 1.2-.3 1.1 .6 1.2 .7-.1 .7 .9v1.3l.9 .9 .5-.9 .7 .4 .5 1.3 .7 .1 .2-1.3M89.7 201.7h.3l.4 .6-.6 1.4-.6 .4M89.8 210.5l.6 .3M89.9 214.2a3.3 3.3 0 0 1 2.8 2.3l.2 1.4a5.8 5.8 0 0 1-.3 3.8l-.5 .1-2.2-1zM90.2 210.7h-.3"/>
<path d="M90.2 214.4v6.4M90.4 215.3l1 .5a1.66 1.66 0 0 1 .9 1.9v2.7l-.2 .4-.3 .1-1.4-.6v-5l1.3 .5 .7 .6 .2 1.3-.2 3.1M90.5 202.6a2.7 2.7 0 0 1 1.3 3.7l-.4 .2-.3-.1-1.1-.8zM90.5 202.6a2.32 2.32 0 0 1 1.2 3.8l-.2 .1M90.8 210.1l.2-.1 .8 .8-.2 .1M90.9 205.4l.4 .3M90.9 203.6a1.61 1.61 0 0 1 .3 2.2l-.6-.3zM91.1 203.8l-.2 1.6-.3 .1M91.6 212.2l.7 1M91.8 210.8l.1 1.3-.3 .1M91.9 212.1l.6 1M92.3 213.2l.7-.2 .6 1.3-.3 1"/>
<path d="M92.5 213.1l-.2 .1M92.6 204.2l1.2 .4 .1 .2-.1 .5-.7-.3v.6l.7 .2 .1 .2v.4l-.7-.2v.9l.7 .2 .1 .6-1.3-.4zM92.6 204.2l1.4 .4 .2 .4-.3 .3M93 213h.3l-.8 .1M93.3 213l.6 1.2-.3 .1M93.3 215.3l.4 1.2M93.3 205.5l.8 .4v.5l-.2 .1M93.3 206.3l.1 .7-.2 .1M93.3 205.1v.4l-.2 .1M93.4 207l.8 .2 .1 .6-.3 .1M93.5 215.3l.4 1.2M93.7 216.5l.8 .7 .2 1.4-.7 .4"/>
<path d="M93.9 214.2l-.4 1.1h-.2M93.9 216.5l.8 .6-.2 .1M93.9 216.5h-.2M94 219v1.2M94.2 219.6l-.2 .1M94.2 218.9v1.2M94.7 217.1l.2 1.4-.2 .1M94.9 218.5l-.9 .5M138.6 200.7l.2 .3M138.8 201l5.5 2.7M89.6 224.2l-.4 .7-.2 .1M89.9 220.8l2.6 1"/>
<path d="M91.8 224.5l-.1 1.3-.3 .1M91.8 224.5l-.2 .1M92.3 224.3l-.5 .2M92.4 220.8h-.1M92.4 220.8l-.4 .1M93.2 223.1l.3 1.5-.5 .6-.8-.9-.6 .3M93.5 223.1l.3 1.4-.3 .1M93.5 223.1h-.3M93.8 224.5l-.8 .7M93.8 222.4l-.3 .7M94 220.2l.7 1.1M94.2 220.1l.7 1.2h-.2"/>
<path d="M94.2 220.1l-.2 .1M94.7 221.3l-.3 1.3-.8-.3-.4 .8M94.9 221.3l-.2 1.2-.3 .1M96.1 222.2a1.38 1.38 0 0 1 1.4 1.6l-.2 1.2-.4 .3a2 2 0 0 1-.8-3.1zM96.9 222.5v.8l.5 1.3M97.4 223.6l-.4 .1"/>
</g>
<g fill="#000">
<circle cx="115.8" cy="157" r=".25"/>
<circle cx="125.8" cy="159.8" r=".25"/>
<circle cx="219.7" cy="153.4" r=".25"/>
<circle cx="222.1" cy="152.6" r=".25"/>
<circle cx="228.7" cy="147.1" r=".25"/>
<circle cx="246.3" cy="156.3" r=".25"/>
<circle cx="247.1" cy="151.8" r=".25"/>
<circle cx="248.9" cy="151.8" r=".25"/>
<circle cx="248.9" cy="152.4" r=".25"/>
<circle cx="250.3" cy="153.4" r=".25"/>
<circle cx="251.3" cy="158.4" r=".25"/>
<circle cx="77.9" cy="173.5" r=".25"/>
<circle cx="125.3" cy="178" r=".25"/>
<circle cx="128.1" cy="161" r=".25"/>
<circle cx="166.1" cy="171.7" r=".25"/>
<circle cx="166.5" cy="171.8" r=".25"/>
<circle cx="167.7" cy="171.4" r=".25"/>
<circle cx="167.9" cy="179.4" r=".25"/>
<circle cx="168" cy="179.4" r=".25"/>
<circle cx="168.1" cy="171.2" r=".25"/>
<circle cx="168.5" cy="171.1" r=".25"/>
<circle cx="170" cy="178.9" r=".25"/>
<circle cx="170.8" cy="178.5" r=".25"/>
<circle cx="171.1" cy="178" r=".25"/>
<circle cx="248.7" cy="160.2" r=".25"/>
<circle cx="87.2" cy="196.9" r=".25"/>
<circle cx="87.6" cy="199.2" r=".25"/>
<circle cx="152.8" cy="198.4" r=".25"/>
<circle cx="164.2" cy="180.4" r=".25"/>
<circle cx="237.2" cy="191.4" r=".25"/>
<circle cx="237.2" cy="190.1" r=".25"/>
<circle cx="238.4" cy="191.1" r=".25"/>
<circle cx="88.1" cy="210.5" r=".25"/>
<circle cx="90.9" cy="205.4" r=".25"/>
<circle cx="115.1" cy="200.1" r=".25"/>
</g>
<!-- layer: Symbol (ISO) -->
<g fill="none" stroke="#000" stroke-width=".3">
<path d="M236.3 15.2v-5.2h173.7v5.2M236.3 15.2h173.7v5M236.3 15.2v36.3h173.7v-31.3M248.3 15.2v36.3M281.7 15.2v36.3M339.9 15.2v36.3M236.3 20.2h173.7M236.3 25.3h173.7M236.3 30.5h173.7M236.3 35.9h173.7M236.3 41.3h173.7M236.3 46.4h173.7"/>
<path d="M277.1 78.9h-6.3v51.4M74.5 131.7v17.6M90.5 139v18.3M205.5 129.2v39.1M270.3 127.8h1l-.5 2.5zM74 146.8h1.1l-.6 2.5zM90 154.9h1l-.5 2.4zM102.3 146l-.1 18.3M101.7 161.8h1l-.5 2.5zM205.1 165.8h1l-.6 2.5zM208.5 197.7l.5 2.5h-1zM208.5 197.7v19.4"/>
<path d="M299.5 185.7l.5 2.4h-1zM299.5 185.7v23.8"/>
<circle cx="74.6" cy="128" r="3.8"/>
<circle cx="90.5" cy="135.3" r="3.8"/>
<circle cx="205.6" cy="125.5" r="3.8"/>
<circle cx="102.3" cy="142.3" r="3.8"/>
<circle cx="299.5" cy="213.2" r="3.8"/>
<circle cx="208.4" cy="220.9" r="3.8"/>
</g>
<!-- layer: Border (ISO) -->
<g fill="none" stroke="#000" stroke-width=".7">
<path d="M10 10h400v277.1h-400zM70 7.2v2.8M140 7.2v2.8M210 0v10l-2.9-4.9h5.8l-2.9 4.9M280 7.2v2.8M350 7.2v2.8M7.1 74.3h2.9M410 74.3h2.9M0 148.5h10l-5-2.8v5.7l5-2.9M410 148.5l5 2.9v-5.7l-5 2.8h10M7.1 222.8h2.9M410 222.8h2.9"/>
<path d="M70 287.1v2.8M140 287.1v2.8M210 287.1l2.9 4.9h-5.8l2.9-4.9v9.9M280 287.1v2.8M350 287.1v2.8"/>
</g>
<!-- layer: Title (ISO) -->
<path d="M240 257h170v30.1h-170zM272 257v10.1M297 257v10.1M337 257v10.1M360 257v10.1M390 257v10.1M240 267.1h170M315 277h95M315 267.1v20M375 277v10.1M390 277v10.1" fill="none" stroke="#000" stroke-width=".51"/>
<!-- layer: Symbol (ISO) -->
<g fill="#000" stroke="#000" stroke-width=".3">
<path d="M270.3 127.8l.5 2.5zM270.3 127.8h1l-.5 2.5zM74 146.8l.5 2.5zM74 146.8h1.1l-.6 2.5zM90 154.9l.5 2.4zM90 154.9h1l-.5 2.4zM101.7 161.8l.5 2.5zM101.7 161.8h1l-.5 2.5zM205.1 165.8l.4 2.5zM205.1 165.8h1l-.6 2.5zM299.5 185.7l.5 2.4zM299.5 185.7l.5 2.4h-1z"/>
<path d="M208.5 197.7l.5 2.5zM208.5 197.7l.5 2.5h-1z"/>
</g>
<text font-size="6.9" x="22.7" y="25">ASSEMBLY OVERVIVEW</text>
<g font-size="5.5">
<text x="20.8" y="93.9">NOTE: THESE DRAWINGS ARE FOR REFERENCE ONLY.</text>
<text x="38" y="100.4">REFER TO http://wiki.e3d-online.com/wiki/Titan_Assembly FOR ASSEMBLY INFORMATION</text>
</g>
<g font-size="3.4">
<text x="34" y="9.6">6</text>
<text x="104.1" y="9.6">5</text>
<text x="174.1" y="9.6">4</text>
<text x="244" y="9.6">3</text>
<text x="314.1" y="9.6">2</text>
<text x="384" y="9.6">1</text>
<text x="314.1" y="13.9">PARTS LIST</text>
<text x="238.4" y="19">ITEM</text>
<text x="261.7" y="19">QTY</text>
<text x="299.6" y="19">PART NUMBER</text>
<text x="364.2" y="19">DESCRIPTION</text>
<text x="240.4" y="24.1">12</text>
<text x="240.4" y="29.2">13</text>
<text x="264.1" y="24.1">1</text>
<text x="264.1" y="29.1">1</text>
<text x="282.6" y="24.1">M3 x 8</text>
<text x="282.6" y="29.2">M4 x 10</text>
<text x="340.9" y="24.1">M3 x 8 Dome Head Socket Cap Screw</text>
<text x="340.9" y="29.2">M4 x 10 Dome Head Socket Cap Screw</text>
<text x="240.4" y="34.3">14</text>
<text x="264.1" y="34.3">1</text>
<text x="282.6" y="34.3">M4 Hex Nut</text>
<text x="340.9" y="34.3">M4 Hex Nut</text>
<text x="7.2" y="38.4">D</text>
<text x="240.4" y="39.7">15</text>
<text x="264.1" y="39.7">1</text>
<text x="282.6" y="39.7">EX_SPRING</text>
<text x="340.9" y="39.7">Extruder Idler Spring</text>
<text x="410.5" y="38.4">D</text>
<text x="240.4" y="45.1">16</text>
<text x="264.1" y="45.1">1</text>
<text x="282.6" y="45.1">EX_PINION</text>
<text x="340.9" y="45.1">Extruder Pinion Gear (Steel)</text>
<text x="240.4" y="50.2">17</text>
<text x="264.1" y="50.2">1</text>
<text x="282.6" y="50.2">EX_BRACKET</text>
<text x="340.9" y="50.3">Extruder Bracket - Printed Example</text>
<text x="277.8" y="79.8">NOTE: A SPACER IS ALWAYS REQUIRED</text>
<text x="277.8" y="88.1">1. THICKNESS: 2 MIN - 4.5 MAX</text>
<text x="277.8" y="92.2">2. MAX ASSUMES MOTOR SHAFT LENTH 22.2</text>
<text x="277.8" y="96.3">3. SUPPLIED FIXINGS FOR THICKNESS OF 2</text>
<text x="7.3" y="112.6">C</text>
<text x="410.6" y="112.6">C</text>
<text x="72.7" y="129.3">13</text>
<text x="203.7" y="126.7">16</text>
<text x="88.6" y="136.5">14</text>
<text x="100.5" y="143.6">15</text>
<text x="7.4" y="186.9">B</text>
<text x="410.7" y="186.9">B</text>
<text x="297.6" y="214.5">17</text>
<text x="206.6" y="222.2">12</text>
<text x="240.2" y="246.9">Copyright (C) E3D-Online Ltd (e3d-online.com)</text>
<text x="240.2" y="251.1">These drawings are free hardware: you can redistribute it and/or modify it under the terms of the GNU General Public License as</text>
<text x="240.2" y="255.2">published by the Free Software Foundation, either version 3 of the License, or (at your option) any later version.</text>
<text x="7.3" y="261.2">A</text>
<text x="241" y="260.7">Designed by</text>
<text x="273" y="260.7">Checked by</text>
<text x="298" y="260.7">Approved by</text>
<text x="328.9" y="260.5">Date</text>
<text x="361" y="260.5">Date</text>
<text x="410.6" y="261.2">A</text>
<text x="241" y="266">E3D Online - JR</text>
<text x="361" y="265.5">16/02/2016</text>
<text x="334.4" y="273">E3D Titan - Supplementary Drawings</text>
<text x="377.3" y="280.7">Edition</text>
<text x="395.7" y="280.7">Sheet</text>
<text x="316" y="283.1">ASM_EX_2</text>
<text x="394.9" y="284.6">8 / 13</text>
<text x="34" y="289.9">6</text>
<text x="104.1" y="289.9">5</text>
<text x="174.1" y="289.9">4</text>
<text x="244" y="289.9">3</text>
<text x="314.1" y="289.9">2</text>
<text x="384" y="289.9">1</text>
</g>
</svg>
